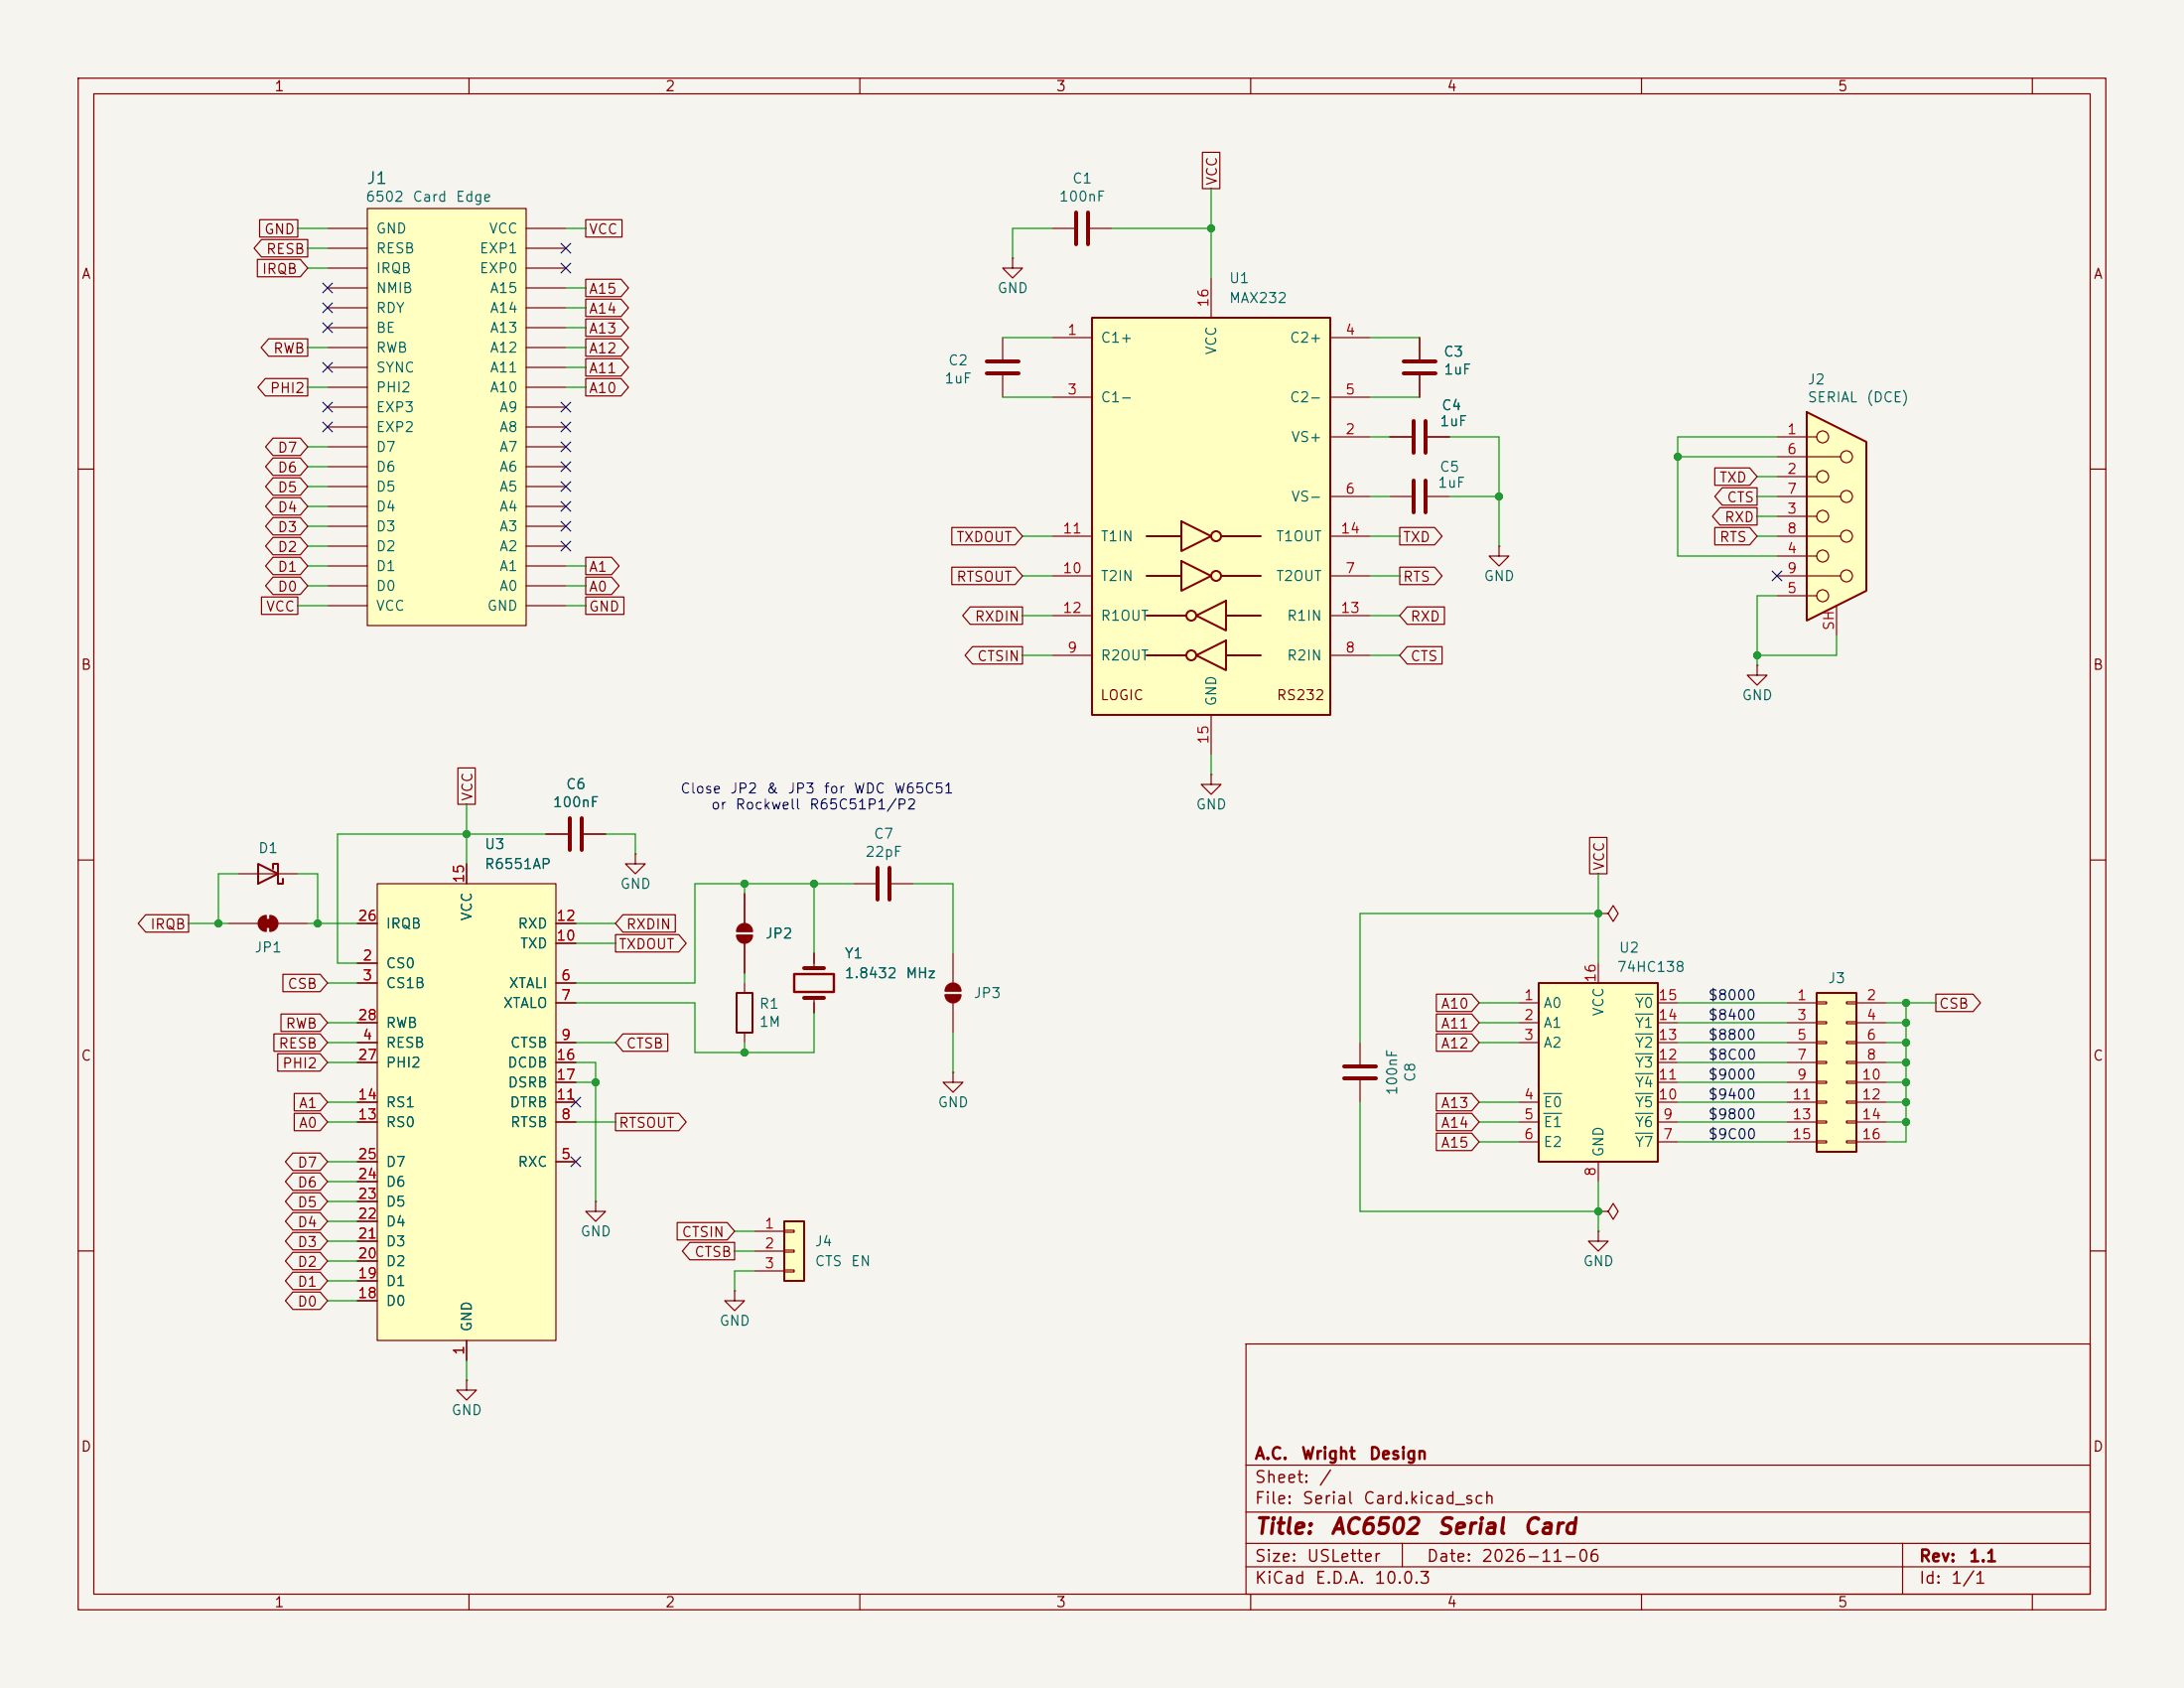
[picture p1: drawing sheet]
<svg xmlns="http://www.w3.org/2000/svg" width="279mm" height="216mm" viewBox="0 0 279 216" stroke-linecap="round" stroke-linejoin="round" font-family="sans-serif">
<path d="M0 0h279.4v215.9h-279.4z" fill="#f5f4ef" stroke="#f5f4ef" stroke-width=".13"/>
<g fill="none" stroke="#840000" stroke-width=".15">
<path d="M10 10h259.4v195.9h-259.4zM12 12h255.4v191.9h-255.4zM60 10v2M110 10v2M160 10v2M210 10v2M260 10v2M10 60h2M267.4 60h2M224.8 85.1v1.3h1.3l-1.3 1.2-1.3-1.2h1.3M224.8 85.1h.1M10 110h2"/>
<path d="M29.2 118.1h3.8M30.5 111.8h7.6M34 117.1v2M34.5 117.1v2M35.6 118.1h3.8M267.4 110h2M10 160h2M159.4 171.9h108v32h-108zM267.4 160h2M159.4 197.4h108M159.4 193.4h108M159.4 187.4h108"/>
<path d="M179.4 197.4v3M243.4 197.4v6.5M60 203.9v2M110 203.9v2M159.4 200.4h108M160 203.9v2M210 203.9v2M260 203.9v2"/>
</g>
<path d="M33 110.5l2.6 1.3-2.6 1.2zM34.9 111.1v-.6h.7v2.5h.6v-.6" fill="none" stroke="#840000" stroke-width=".25"/>
<g fill="#840000" stroke="#840000" stroke-width=".15">
<path d="M33.8 117.6h1v1h-1z"/>
<path d="M33.3 117.4l.4-.2 .3-.1v2a1.02 1.02 0 0 1-.9-.6 1.02 1.02 0 0 1 .2-1.1z"/>
<path d="M34.5 117.1a1.02 1.02 0 0 1 1.1 1 1.02 1.02 0 0 1-1.1 1z"/>
</g>
<path d="M48.3 113h22.8v58.5h-22.8z" fill="#ffffc2"/>
<g fill="none" stroke="#840000" stroke-width=".15">
<path d="M129.5 33v1.3h1.3l-1.3 1.3-1.2-1.3h1.2M129.5 33h.1M128.3 43.2v2.8M128.3 48v2.8M177.8 55.9h2.8M181.6 43.2v2.8M181.6 48v2.8M182.6 55.9h2.8M45.7 118.1h2.6M48.3 113h22.8v58.5h-22.8zM59.7 110.5v2.5M71.1 118.1h2.6"/>
<path d="M45.7 123.2h2.6M45.7 125.7h2.6M45.7 133.4h2.6M45.7 135.9h2.6M45.7 130.8h2.6M71.1 125.7h2.6M71.1 133.4h2.6M71.1 128.3h2.6M71.1 120.7h2.6M71.1 135.9h2.6M71.1 138.4h2.6M45.7 148.6h2.6"/>
<path d="M45.7 143.5h2.6M45.7 141h2.6M45.7 158.8h2.6M45.7 156.2h2.6M45.7 153.7h2.6M45.7 151.1h2.6M71.1 148.6h2.6M71.1 143.5h2.6M71.1 141h2.6M76.2 153.7v1.2h1.3l-1.3 1.3-1.3-1.3h1.3M76.2 153.7h.1M45.7 166.4h2.6"/>
<path d="M45.7 163.8h2.6M45.7 161.3h2.6M59.7 176.5v1.3h1.3l-1.3 1.3-1.3-1.3h1.3M59.7 176.5h.1M59.7 171.5v2.5"/>
</g>
<path d="M126.2 46.2h4.1M126.2 47.8h4.1M179.6 46.2h4M179.6 47.8h4M180.8 53.8v4.1M182.4 53.8v4.1" fill="none" stroke="#840000" stroke-width=".51"/>
<path d="M139.7 40.6h30.5v50.8h-30.5z" fill="#ffffc2"/>
<g fill="none" stroke="#840000" stroke-width=".25">
<path d="M139.7 40.6h30.5v50.8h-30.5zM146.7 68.6h4.4M146.7 73.7h4.4M146.7 78.7h5.1M151.1 66.7l3.8 1.9-3.8 1.9zM151.1 71.8l3.8 1.9-3.8 1.9zM153 78.7l3.8-1.9v3.8zM156.2 68.6h5.1M156.2 73.7h5.1M156.8 78.7h4.5M146.7 83.8h5.1M153 83.8l3.8-1.9v3.8z"/>
<path d="M156.8 83.8h4.5"/>
<circle cx="152.4" cy="78.7" r=".63"/>
<circle cx="155.6" cy="68.6" r=".63"/>
<circle cx="155.6" cy="73.7" r=".63"/>
<circle cx="152.4" cy="83.8" r=".63"/>
</g>
<g fill="none" stroke="#840000" stroke-width=".15">
<path d="M134.6 29.2h2.8M139.4 29.2h2.8M154.9 35.6v5M134.6 43.2h5.1M134.6 50.8h5.1M170.2 43.2h5.1M170.2 55.9h5.1M170.2 50.8h5.1M134.6 73.7h5.1M134.6 68.6h5.1M134.6 78.7h5.1M170.2 63.5h5.1"/>
<path d="M170.2 73.7h5.1M170.2 68.6h5.1M170.2 78.7h5.1M134.6 83.8h5.1M154.9 99.1v1.2h1.3l-1.3 1.3-1.2-1.3h1.2M154.9 99.1h.1M154.9 91.4v5.1M170.2 83.8h5.1M94 165.1v1.3h1.2l-1.2 1.2-1.3-1.2h1.3M94 165.1h.1"/>
</g>
<path d="M137.7 27.2v4M139.2 27.2v4" fill="none" stroke="#840000" stroke-width=".51"/>
<path d="M100.3 156.2h2.6v7.6h-2.6z" fill="#ffffc2"/>
<path d="M100.3 156.2h2.6v7.6h-2.6z" fill="none" stroke="#840000" stroke-width=".25"/>
<g fill="none" stroke="#840000" stroke-width=".15">
<path d="M177.8 63.5h2.8M182.6 63.5h2.8M109.2 113h2.8M114 113h2.8M104.1 121.9v1.9M104.1 127.6v1.9M120.9 127.3h2M120.9 126.7h2M121.9 121.9v3.8M121.9 128.3v3.8M96.5 157.5h3.8M100.3 157.4h1.3v.2h-1.3z"/>
<path d="M100.3 159.9h1.3v.2h-1.3zM204.5 157.5v1.3h1.2l-1.2 1.2-1.3-1.2h1.3M204.5 157.5h.1M96.5 160h3.8M96.5 162.6h3.8M100.3 162.4h1.3v.3h-1.3z"/>
</g>
<path d="M180.8 61.5v4M182.4 61.5v4M112.3 111v4.1M113.8 111v4.1M102.9 123.8h2.5M102.9 127.6h2.5" fill="none" stroke="#840000" stroke-width=".51"/>
<path d="M101.6 124.6h5.1v2.3h-5.1z" fill="none" stroke="#840000" stroke-width=".3"/>
<g fill="#840000" stroke="#840000" stroke-width=".15">
<path d="M120.9 127.3h2a1.02 1.02 0 0 1-1 1 1.02 1.02 0 0 1-1-1z"/>
<path d="M121.2 126a1.02 1.02 0 0 1 1.1-.2 1.02 1.02 0 0 1 .6 .9h-2l.1-.4z"/>
</g>
<path d="M47 26.7h20.3v53.3h-20.3z" fill="#ffffc2"/>
<g fill="none" stroke="#840000" stroke-width=".15">
<path d="M41.9 39.4h5.1M41.9 36.8h5.1M41.9 34.3h5.1M41.9 31.8h5.1M41.9 29.2h5.1M47 26.7h20.3v53.3h-20.3zM67.3 39.4h5.1M67.3 36.8h5.1M67.3 34.3h5.1M67.3 31.8h5.1M67.3 29.2h5.1M41.9 59.7h5.1"/>
<path d="M41.9 57.2h5.1M41.9 54.6h5.1M41.9 52.1h5.1M41.9 49.5h5.1M41.9 47h5.1M41.9 44.5h5.1M41.9 41.9h5.1M67.3 59.7h5.1M67.3 57.2h5.1M67.3 54.6h5.1M67.3 52.1h5.1M67.3 49.5h5.1"/>
<path d="M67.3 47h5.1M67.3 44.5h5.1M67.3 41.9h5.1M41.9 74.9h5.1M41.9 72.4h5.1M41.9 69.9h5.1M41.9 67.3h5.1M41.9 64.8h5.1M41.9 62.2h5.1M41.9 77.5h5.1M67.3 74.9h5.1M67.3 72.4h5.1"/>
<path d="M67.3 69.9h5.1M67.3 67.3h5.1M67.3 64.8h5.1M67.3 62.2h5.1M67.3 77.5h5.1M69.8 106.7h2.8M74.7 106.7h2.8M81.3 109.2v1.3h1.2l-1.2 1.3-1.3-1.3h1.3M81.3 109.2h.1M204.5 116.8h1.2l.7-1 .6 1-.6 1.1-.7-1.1M204.5 116.8h.1M204.5 154.9h1.2l.7-1 .6 1-.6 1.1-.7-1.1"/>
<path d="M204.5 154.9h.1"/>
</g>
<path d="M72.9 104.6v4.1M74.4 104.6v4.1" fill="none" stroke="#840000" stroke-width=".51"/>
<path d="M196.8 125.7h15.3v22.9h-15.3z" fill="#ffffc2"/>
<path d="M196.8 125.7h15.3v22.9h-15.3z" fill="none" stroke="#840000" stroke-width=".25"/>
<g fill="none" stroke="#840000" stroke-width=".15">
<path d="M194.3 128.3h2.5M194.3 130.8h2.5M194.3 133.4h2.5M204.5 123.2v2.5M212.1 128.3h2.5M212.1 130.8h2.5M212.1 133.4h2.5M212.1 138.4h2.5M212.1 135.9h2.5M194.3 141h2.5M194.3 143.5h2.5M194.3 146.1h2.5"/>
<path d="M204.5 148.6v2.5M212.1 141h2.5M212.1 143.5h2.5M212.1 146.1h2.5"/>
</g>
<path d="M197.5 139.9h2.3M209.2 139.9h2.3M209.2 137.3h2.3M209.2 134.8h2.3M209.2 132.2h2.3M209.2 129.7h2.3M209.2 127.2h2.3M197.5 142.4h2.3M209.2 142.4h2.3M209.2 144.9h2.3" fill="none" stroke="#006464" stroke-width=".15"/>
<path d="M231.1 52.7l7.7 3.8v19.1l-7.7 3.8z" fill="#ffffc2"/>
<path d="M231.1 52.7l7.7 3.8v19.1l-7.7 3.8zM94.2 127h2.1v5.1h-2.1z" fill="none" stroke="#840000" stroke-width=".25"/>
<g fill="none" stroke="#840000" stroke-width=".15">
<path d="M227.3 55.9h5.1M227.3 58.4h8.2M191.8 69.9v1.2h1.2l-1.2 1.3-1.3-1.3h1.3M191.8 69.9h.1M227.3 61h5.1M227.3 63.5h8.2M227.3 66h5.1M227.3 68.6h8.2M227.3 71.1h5.1M227.3 73.7h8.2M227.3 76.2h5.1M234.9 77.5v3.8"/>
<path d="M95.2 125.7v1.3M95.2 132.1v1.3M121.9 137.2v1.2h1.3l-1.3 1.3-1.3-1.3h1.3M121.9 137.2h.1"/>
<circle cx="233.2" cy="55.9" r=".76"/>
<circle cx="236.2" cy="58.4" r=".76"/>
<circle cx="233.2" cy="76.2" r=".76"/>
<circle cx="233.2" cy="66" r=".76"/>
<circle cx="233.2" cy="71.1" r=".76"/>
<circle cx="233.2" cy="61" r=".76"/>
<circle cx="236.2" cy="63.5" r=".76"/>
<circle cx="236.2" cy="73.7" r=".76"/>
<circle cx="236.2" cy="68.6" r=".76"/>
</g>
<path d="M232.4 127h5.1v20.3h-5.1z" fill="#ffffc2"/>
<path d="M232.4 127h5.1v20.3h-5.1z" fill="none" stroke="#840000" stroke-width=".25"/>
<g fill="none" stroke="#840000" stroke-width=".15">
<path d="M153.8 19.5h2.3v4.6h-2.3zM32.9 33.2h5.5l1 1.1-1 1.1h-5.5zM33.2 28.1h4.9v2.2h-4.9zM33.5 30.6h5.9v2.3h-5.9l-1-1.1zM74.9 28.1h4.7v2.2h-4.7zM74.9 35.7h4.6l.9 1.1-.9 1.1h-4.6zM74.9 38.3h4.6l.9 1.1-.9 1.1h-4.6zM33.9 48.4h5.5v2.2h-5.5l-.9-1.1zM34.4 43.3h5v2.3h-5l-1-1.1zM34.9 58.6h3.5l1 1.1-1 1.1h-3.5l-.9-1.1zM34.9 56h3.5l1 1.2-1 1.1h-3.5l-.9-1.1zM74.9 40.8h4.6l.9 1.1-.9 1.1h-4.6z"/>
<path d="M74.9 43.3h4.6l.9 1.2-.9 1.1h-4.6zM74.9 45.9h4.6l.9 1.1-.9 1.1h-4.6zM74.9 48.4h4.6l.9 1.1-.9 1.1h-4.6zM177.8 55.9h2.8M181.6 43.2v2.8M181.6 48v2.8M182.6 55.9h2.8M219.4 59.8h4.4l1 1.2-1 1.1h-4.4zM33.5 76.4h4.6v2.2h-4.6zM34.9 68.7h3.5l1 1.2-1 1.1h-3.5l-.9-1.1zM34.9 66.2h3.5l1 1.1-1 1.1h-3.5l-.9-1.1zM34.9 63.7h3.5l1 1.1-1 1.1h-3.5l-.9-1.1z"/>
<path d="M34.9 73.8h3.5l1 1.1-1 1.1h-3.5l-.9-1.1zM34.9 61.1h3.5l1 1.1-1 1.1h-3.5l-.9-1.1zM34.9 71.3h3.5l1 1.1-1 1.1h-3.5l-.9-1.1zM74.9 76.4h4.9v2.2h-4.9zM74.9 71.3h3.3l1 1.1-1 1.1h-3.3zM74.9 73.8h3.3l1 1.1-1 1.1h-3.3zM121.8 67.5h8.1l.9 1.1-.9 1.1h-8.1zM121.8 72.5h8.1l.9 1.2-.9 1.1h-8.1zM124.1 77.6h6.7v2.3h-6.7l-.9-1.2zM179.1 72.5h4.4l1 1.2-1 1.1h-4.4zM179.1 67.5h4.4l1 1.1-1 1.1h-4.4zM180 77.6h4.8v2.3h-4.8l-.9-1.2z"/>
<path d="M219.4 67.5h4.4l1 1.1-1 1.1h-4.4zM220 64.9h4.8v2.3h-4.8l-.9-1.2zM220.3 62.4h4.5v2.2h-4.5l-.9-1.1zM58.6 98.2h2.2v4.7h-2.2zM124.4 82.7h6.4v2.2h-6.4l-.9-1.1zM180 82.7h4.5v2.2h-4.5l-.9-1.1zM18.6 117h5.5v2.2h-5.5l-.9-1.1zM45.7 118.1h2.6M59.7 110.5v2.5M69.8 106.7h2.8M71.1 118.1h2.6M74.7 106.7h2.8"/>
<path d="M78.7 119.5h8.1l1 1.2-1 1.1h-8.1zM79.7 117h6.7v2.2h-6.7l-1-1.1zM94.2 119.6h2.1M94.2 119.1h2.1M95.2 114.3v3.8M203.4 107.1h2.2v4.7h-2.2zM35 132.2h6l.9 1.2-.9 1.1h-6zM35.5 134.8h5.5l.9 1.1-.9 1.1h-5.5zM35.9 129.7h5.1l.9 1.1-.9 1.1h-5.1zM36.2 124.6h4.8l.9 1.1-.9 1.1h-4.8zM37.6 139.9h3.4l.9 1.1-.9 1.1h-3.4zM45.7 130.8h2.6"/>
<path d="M45.7 133.4h2.6M45.7 135.9h2.6M45.7 123.2h2.6M45.7 125.7h2.6M71.1 128.3h2.6M71.1 133.4h2.6M71.1 135.9h2.6M71.1 138.4h2.6M71.1 125.7h2.6M71.1 120.7h2.6M79.7 132.2h5.7v2.3h-5.7l-1-1.1zM95.2 120.7v3.8"/>
<path d="M104.1 121.9v1.3M104.1 128.3v1.2M174 133.4v2.7M174 138.2v2.8M183.8 127.2h4.5l.9 1.1-.9 1.1h-4.5zM183.8 129.7h4.5l.9 1.1-.9 1.1h-4.5zM183.8 132.2h4.5l.9 1.2-.9 1.1h-4.5zM183.8 139.9h4.5l.9 1.1-.9 1.1h-4.5zM228.6 128.3h3.8M228.6 130.8h3.8M228.6 133.4h3.8M228.6 135.9h3.8"/>
<path d="M228.6 138.4h3.8M232.4 128.1h1.3v.3h-1.3zM232.4 130.7h1.3v.2h-1.3zM232.4 133.2h1.3v.3h-1.3zM232.4 135.8h1.3v.2h-1.3zM232.4 138.3h1.3v.3h-1.3zM236.2 128.1h1.3v.3h-1.3zM236.2 130.7h1.3v.2h-1.3zM236.2 133.2h1.3v.3h-1.3zM236.2 135.8h1.3v.2h-1.3zM236.2 138.3h1.3v.3h-1.3zM237.5 128.3h3.8"/>
<path d="M237.5 130.8h3.8M237.5 133.4h3.8M237.5 135.9h3.8M237.5 138.4h3.8M247.6 127.2h4.8l1 1.1-1 1.1h-4.8zM37.5 150h3.5l.9 1.1-.9 1.1h-3.5l-1-1.1zM37.5 147.5h3.5l.9 1.1-.9 1.1h-3.5l-1-1.1zM37.5 152.6h3.5l.9 1.1-.9 1.1h-3.5l-1-1.1zM37.5 155.1h3.5l.9 1.1-.9 1.1h-3.5l-1-1.1zM37.5 157.6h3.5l.9 1.2-.9 1.1h-3.5l-1-1.1zM37.6 142.4h3.4l.9 1.1-.9 1.1h-3.4zM45.7 141h2.6"/>
<path d="M45.7 143.5h2.6M45.7 148.6h2.6M45.7 158.8h2.6M45.7 156.2h2.6M45.7 153.7h2.6M45.7 151.1h2.6M71.1 141h2.6M71.1 143.5h2.6M71.1 148.6h2.6M78.7 142.4h8.1l1 1.1-1 1.1h-8.1zM86.6 156.4h6.4l1 1.1-1 1.1h-6.4zM88.2 158.9h5.8v2.2h-5.8l-.9-1.1z"/>
<path d="M183.8 144.9h4.5l.9 1.2-.9 1.1h-4.5zM183.8 142.4h4.5l.9 1.1-.9 1.1h-4.5zM228.6 141h3.8M228.6 143.5h3.8M228.6 146.1h3.8M232.4 140.8h1.3v.3h-1.3zM232.4 143.4h1.3v.2h-1.3zM232.4 145.9h1.3v.3h-1.3zM236.2 140.8h1.3v.3h-1.3zM236.2 143.4h1.3v.2h-1.3zM236.2 145.9h1.3v.3h-1.3zM237.5 141h3.8"/>
<path d="M237.5 143.5h3.8M237.5 146.1h3.8M37.5 162.7h3.5l.9 1.1-.9 1.1h-3.5l-1-1.1zM37.5 165.3h3.5l.9 1.1-.9 1.1h-3.5l-1-1.1zM37.5 160.2h3.5l.9 1.1-.9 1.1h-3.5l-1-1.1zM45.7 166.4h2.6M45.7 163.8h2.6M45.7 161.3h2.6M59.7 171.5v2.5"/>
</g>
<g fill="#840000" stroke="#840000" stroke-width=".15">
<path d="M94.2 119.6h2.1a1.02 1.02 0 0 1-1.1 1 1.02 1.02 0 0 1-1-1z"/>
<path d="M94.5 118.4a1.02 1.02 0 0 1 1.1-.2 1.02 1.02 0 0 1 .7 .9h-2.1l.1-.4z"/>
</g>
<path d="M172 136.4h4M172 137.9h4" fill="none" stroke="#840000" stroke-width=".51"/>
<g fill="none" stroke="#009600" stroke-width=".15">
<path d="M38.1 29.2h3.8M39.4 31.8h2.5M39.4 34.3h2.5M72.4 29.2h2.5M72.4 39.4h2.5M72.4 36.8h2.5M134.6 29.2h-5.1v3.8M142.2 29.2h12.7M154.9 24.1v11.5M39.4 49.5h2.5M39.4 44.5h2.5M39.4 59.7h2.5"/>
<path d="M39.4 57.2h2.5M72.4 49.5h2.5M72.4 47h2.5M72.4 44.5h2.5M72.4 41.9h2.5M128.3 43.2h6.3M128.3 50.8h6.3M175.3 43.2h6.3M175.3 55.9h2.5M175.3 50.8h6.3M185.4 55.9h6.4v14M214.6 58.4h12.7"/>
<path d="M227.3 55.9h-12.7v15.2h12.7M38.1 77.5h3.8M39.4 64.8h2.5M39.4 62.2h2.5M39.4 74.9h2.5M39.4 72.4h2.5M39.4 67.3h2.5M39.4 69.9h2.5M72.4 74.9h2.5M72.4 72.4h2.5M72.4 77.5h2.5M130.8 68.6h3.8"/>
<path d="M130.8 78.7h3.8M130.8 73.7h3.8M175.3 68.6h3.8M175.3 78.7h3.8M175.3 73.7h3.8M175.3 63.5h2.5M185.4 63.5h6.4M224.8 68.6h2.5M224.8 66h2.5M224.8 61h2.5M224.8 63.5h2.5M227.3 76.2h-2.5v8.9"/>
<path d="M130.8 83.8h3.8M154.9 96.5v2.6M175.3 83.8h3.8M234.9 81.3v2.5h-10.1M24.1 118.1h5.1M30.5 111.8h-2.6v6.3M38.1 111.8h2.5v6.3M39.4 118.1h6.3M59.7 102.9v7.6M69.8 106.7h-26.6v16.5h2.5M73.7 118.1h5M77.5 106.7h3.8v2.5"/>
<path d="M95.2 113v1.3M104.1 113v8.9M109.2 113h-20.3v12.7h-15.2M116.8 113h5.1v8.9M204.5 111.8v11.4M204.5 116.8h-30.5v16.6M41.9 125.7h3.8M41.9 130.8h3.8M41.9 133.4h3.8M41.9 135.9h3.8M73.7 133.4h5M73.7 135.9h2.5v17.8"/>
<path d="M73.7 128.3h15.2v6.3h15.2v-5.1M73.7 138.4h2.5M73.7 120.7h5M95.2 124.5v1.2M95.2 133.4v1.2M121.9 132.1v5.1M189.2 130.8h5.1M189.2 133.4h5.1M189.2 128.3h5.1M214.6 130.8h14M214.6 133.4h14M214.6 135.9h14"/>
<path d="M214.6 128.3h14M214.6 138.4h14M241.3 130.8h2.5M241.3 133.4h2.5M241.3 135.9h2.5M241.3 128.3h6.3M241.3 138.4h2.5M243.8 128.3v17.8h-2.5M41.9 141h3.8M41.9 143.5h3.8M41.9 148.6h3.8M41.9 153.7h3.8"/>
<path d="M41.9 158.8h3.8M41.9 156.2h3.8M41.9 151.1h3.8M73.7 143.5h5M94 157.5h2.5M174 141v13.9h30.5M189.2 141h5.1M189.2 143.5h5.1M189.2 146.1h5.1M204.5 151.1v6.4M214.6 141h14M214.6 143.5h14"/>
<path d="M214.6 146.1h14M241.3 141h2.5M241.3 143.5h2.5M41.9 166.4h3.8M41.9 163.8h3.8M41.9 161.3h3.8M59.7 174v2.5M94 160h2.5M96.5 162.6h-2.5v2.5"/>
</g>
<g fill="none" stroke="#000084" stroke-width=".15">
<path d="M41.3 38.8l1.2 1.2M41.3 36.2l1.2 1.2M42.5 38.8l-1.2 1.2M42.5 36.2l-1.2 1.2M71.8 33.7l1.2 1.2M71.8 31.1l1.2 1.3M73 33.7l-1.2 1.2M73 31.1l-1.2 1.3M41.3 46.4l1.2 1.2M41.3 51.5l1.2 1.2M41.3 41.3l1.2 1.2M41.3 54l1.2 1.2"/>
<path d="M42.5 46.4l-1.2 1.2M42.5 51.5l-1.2 1.2M42.5 41.3l-1.2 1.2M42.5 54l-1.2 1.2M71.8 51.5l1.2 1.2M71.8 54l1.2 1.2M71.8 59.1l1.2 1.2M71.8 56.5l1.2 1.3M73 51.5l-1.2 1.2M73 54l-1.2 1.2M73 59.1l-1.2 1.2M73 56.5l-1.2 1.3"/>
<path d="M71.8 61.6l1.2 1.2M71.8 64.2l1.2 1.2M71.8 66.7l1.2 1.2M71.8 69.2l1.2 1.3M73 61.6l-1.2 1.2M73 64.2l-1.2 1.2M73 66.7l-1.2 1.2M73 69.2l-1.2 1.3M226.7 73.1l1.2 1.2M227.9 73.1l-1.2 1.2M73.1 148l1.2 1.2M73.1 140.4l1.2 1.2"/>
<path d="M74.3 148l-1.2 1.2M74.3 140.4l-1.2 1.2"/>
</g>
<g fill="#009600" stroke="#009600" stroke-width=".13">
<circle cx="95.2" cy="113" r=".46"/>
<circle cx="95.2" cy="134.6" r=".46"/>
<circle cx="104.1" cy="113" r=".46"/>
<circle cx="76.2" cy="138.4" r=".46"/>
<circle cx="59.7" cy="106.7" r=".46"/>
<circle cx="40.6" cy="118.1" r=".46"/>
<circle cx="27.9" cy="118.1" r=".46"/>
<circle cx="204.5" cy="154.9" r=".46"/>
<circle cx="224.8" cy="83.8" r=".46"/>
<circle cx="214.6" cy="58.4" r=".46"/>
<circle cx="204.5" cy="116.8" r=".46"/>
<circle cx="243.8" cy="143.5" r=".46"/>
<circle cx="243.8" cy="141" r=".46"/>
<circle cx="243.8" cy="138.4" r=".46"/>
<circle cx="243.8" cy="133.4" r=".46"/>
<circle cx="243.8" cy="128.3" r=".46"/>
<circle cx="243.8" cy="130.8" r=".46"/>
<circle cx="243.8" cy="135.9" r=".46"/>
<circle cx="191.8" cy="63.5" r=".46"/>
<circle cx="154.9" cy="29.2" r=".46"/>
</g>
<g font-size="2" fill="#840000">
<text x="160.4" y="196.7">Title:</text>
<text x="170.1" y="196.7">AC6502</text>
<text x="183.7" y="196.7">Serial</text>
<text x="194.7" y="196.7">Card</text>
</g>
<text font-size="1.5" fill="#006464" x="46.8" y="23.9">J1</text>
<g font-size="1.5" fill="#840000">
<text x="160.4" y="190">Sheet:</text>
<text x="160.4" y="187">A.C.</text>
<text x="166.4" y="187">Wright</text>
<text x="168.6" y="190">/</text>
<text x="175" y="187">Design</text>
<text x="160.4" y="192.7">File:</text>
<text x="166.5" y="192.7">Serial</text>
<text x="174.3" y="192.7">Card.kicad_sch</text>
<text x="160.4" y="202.9">KiCad</text>
<text x="160.4" y="200.1">Size:</text>
<text x="167.1" y="200.1">USLetter</text>
<text x="168.1" y="202.9">E.D.A.</text>
<text x="175.7" y="202.9">10.0.3</text>
<text x="182.4" y="200.1">Date:</text>
<text x="189.4" y="200.1">2026-11-06</text>
<text x="245.4" y="200.1">Rev:</text>
<text x="245.4" y="202.9">Id:</text>
<text x="249.5" y="202.9">1/1</text>
<text x="251.8" y="200.1">1.1</text>
</g>
<g font-size="1.3" fill="#840000">
<text x="35" y="12">1</text>
<text x="85" y="12">2</text>
<text x="135" y="12">3</text>
<text x="185" y="12">4</text>
<text x="235" y="12">5</text>
<text x="156" y="23.8" transform="rotate(-90 156 23.8)">VCC</text>
<text x="10.3" y="36">A</text>
<text x="33.4" y="35.4">IRQB</text>
<text x="33.7" y="30.3">GND</text>
<text x="34" y="32.8">RESB</text>
<text x="75.2" y="30.3">VCC</text>
<text x="267.7" y="36">A</text>
<text x="75.2" y="37.9">A15</text>
<text x="75.2" y="40.4">A14</text>
<text x="34.9" y="45.5">RWB</text>
<text x="75.2" y="43">A13</text>
<text x="75.2" y="45.5">A12</text>
<text x="34.4" y="50.6">PHI2</text>
<text x="75.2" y="48.1">A11</text>
<text x="75.2" y="50.6">A10</text>
<text x="35.4" y="58.2">D7</text>
<text x="35.4" y="60.8">D6</text>
<text x="35.4" y="65.8">D4</text>
<text x="35.4" y="63.3">D5</text>
<text x="219.9" y="62">TXD</text>
<text x="220.8" y="64.6">CTS</text>
<text x="35.4" y="70.9">D2</text>
<text x="35.4" y="68.4">D3</text>
<text x="122.3" y="69.6">TXDOUT</text>
<text x="179.4" y="69.6">TXD</text>
<text x="219.9" y="69.6">RTS</text>
<text x="220.5" y="67.1">RXD</text>
<text x="35.4" y="76">D0</text>
<text x="35.4" y="73.5">D1</text>
<text x="75.2" y="73.5">A1</text>
<text x="75.2" y="76">A0</text>
<text x="122.3" y="74.7">RTSOUT</text>
<text x="179.4" y="74.7">RTS</text>
<text x="34" y="78.5">VCC</text>
<text x="75.2" y="78.5">GND</text>
<text x="124.6" y="79.8">RXDIN</text>
<text x="180.3" y="79.8">RXD</text>
<text x="10.3" y="86">B</text>
<text x="124.9" y="84.9">CTSIN</text>
<text x="140.7" y="89.9">LOGIC</text>
<text x="163.2" y="89.9">RS232</text>
<text x="180.3" y="84.9">CTS</text>
<text x="267.7" y="86">B</text>
<text x="60.8" y="102.6" transform="rotate(-90 60.8 102.6)">VCC</text>
<text x="205.5" y="111.4" transform="rotate(-90 205.5 111.4)">VCC</text>
<text x="19.1" y="119.2">IRQB</text>
<text x="80" y="119.2">RXDIN</text>
<text x="79.1" y="121.7">TXDOUT</text>
<text x="36.4" y="131.9">RWB</text>
<text x="36.7" y="126.8">CSB</text>
<text x="184.2" y="129.3">A10</text>
<text x="184.2" y="131.9">A11</text>
<text x="248" y="129.3">CSB</text>
<text x="10.3" y="136">C</text>
<text x="35.5" y="134.4">RESB</text>
<text x="36" y="137">PHI2</text>
<text x="80" y="134.4">CTSB</text>
<text x="184.2" y="134.4">A12</text>
<text x="267.7" y="136">C</text>
<text x="38.1" y="142">A1</text>
<text x="184.2" y="142">A13</text>
<text x="38" y="149.7">D7</text>
<text x="38.1" y="144.6">A0</text>
<text x="79.1" y="144.6">RTSOUT</text>
<text x="184.2" y="147.1">A15</text>
<text x="184.2" y="144.6">A14</text>
<text x="38" y="152.2">D6</text>
<text x="38" y="154.7">D5</text>
<text x="38" y="157.3">D4</text>
<text x="38" y="159.8">D3</text>
<text x="87.1" y="158.5">CTSIN</text>
<text x="88.7" y="161.1">CTSB</text>
<text x="38" y="164.9">D1</text>
<text x="38" y="167.4">D0</text>
<text x="38" y="162.4">D2</text>
<text x="10.3" y="186">D</text>
<text x="267.7" y="186">D</text>
<text x="35" y="205.9">1</text>
<text x="85" y="205.9">2</text>
<text x="135" y="205.9">3</text>
<text x="185" y="205.9">4</text>
<text x="235" y="205.9">5</text>
</g>
<g font-size="1.3" fill="#006464">
<text x="137.1" y="23.8">C1</text>
<text x="46.7" y="26.1">6502</text>
<text x="52.7" y="26.1">Card</text>
<text x="58.2" y="26.1">Edge</text>
<text x="135.4" y="26.1">100nF</text>
<text x="48" y="30.2">GND</text>
<text x="48" y="35.3">IRQB</text>
<text x="48" y="32.7">RESB</text>
<text x="61.3" y="35.3">EXP0</text>
<text x="61.3" y="32.7">EXP1</text>
<text x="62.5" y="30.2">VCC</text>
<text x="48" y="37.8">NMIB</text>
<text x="48" y="40.3">RDY</text>
<text x="62.6" y="40.3">A14</text>
<text x="62.6" y="37.8">A15</text>
<text x="127.5" y="37.8">GND</text>
<text x="157.1" y="36.5">U1</text>
<text x="157.1" y="39.1">MAX232</text>
<text x="48" y="42.9">BE</text>
<text x="48" y="45.4">RWB</text>
<text x="48" y="48">SYNC</text>
<text x="62.6" y="48">A11</text>
<text x="62.6" y="45.4">A12</text>
<text x="62.6" y="42.9">A13</text>
<text x="121.2" y="47">C2</text>
<text x="140.7" y="44.2">C1+</text>
<text x="155.9" y="45.5" transform="rotate(-90 155.9 45.5)">VCC</text>
<text x="164.9" y="44.2">C2+</text>
<text x="184.6" y="45.9">C3</text>
<text x="48" y="53">EXP3</text>
<text x="48" y="50.5">PHI2</text>
<text x="62.6" y="50.5">A10</text>
<text x="63.8" y="53">A9</text>
<text x="120.7" y="49.4">1uF</text>
<text x="140.7" y="51.8">C1-</text>
<text x="164.9" y="51.8">C2-</text>
<text x="184.3" y="52.8">C4</text>
<text x="184.6" y="48.2">1uF</text>
<text x="231.1" y="49.5">J2</text>
<text x="231.1" y="51.8">SERIAL</text>
<text x="238.7" y="51.8">(DCE)</text>
<text x="48" y="58.1">D7</text>
<text x="48" y="55.6">EXP2</text>
<text x="63.8" y="58.1">A7</text>
<text x="63.8" y="55.6">A8</text>
<text x="165.1" y="56.9">VS+</text>
<text x="184.1" y="54.8">1uF</text>
<text x="48" y="65.7">D4</text>
<text x="48" y="63.2">D5</text>
<text x="48" y="60.7">D6</text>
<text x="63.8" y="65.7">A4</text>
<text x="63.8" y="63.2">A5</text>
<text x="63.8" y="60.7">A6</text>
<text x="165.1" y="64.5">VS-</text>
<text x="183.8" y="62.7">1uF</text>
<text x="184.1" y="60.7">C5</text>
<text x="48" y="70.8">D2</text>
<text x="48" y="68.3">D3</text>
<text x="63.8" y="70.8">A2</text>
<text x="63.8" y="68.3">A3</text>
<text x="140.7" y="69.6">T1IN</text>
<text x="163.2" y="69.6">T1OUT</text>
<text x="48" y="75.9">D0</text>
<text x="48" y="73.4">D1</text>
<text x="63.8" y="75.9">A0</text>
<text x="63.8" y="73.4">A1</text>
<text x="140.7" y="74.6">T2IN</text>
<text x="163.2" y="74.6">T2OUT</text>
<text x="189.7" y="74.6">GND</text>
<text x="48" y="78.4">VCC</text>
<text x="62.2" y="78.4">GND</text>
<text x="140.7" y="79.7">R1OUT</text>
<text x="164.5" y="79.7">R1IN</text>
<text x="140.7" y="84.8">R2OUT</text>
<text x="164.5" y="84.8">R2IN</text>
<text x="222.8" y="89.9">GND</text>
<text x="155.9" y="90.4" transform="rotate(-90 155.9 90.4)">GND</text>
<text x="72.3" y="101.3">C6</text>
<text x="70.6" y="103.6">100nF</text>
<text x="111.7" y="107.6">C7</text>
<text x="152.9" y="103.8">GND</text>
<text x="32.9" y="109.4">D1</text>
<text x="61.9" y="108.9">U3</text>
<text x="61.9" y="111.5">R6551AP</text>
<text x="110.6" y="109.9">22pF</text>
<text x="49.3" y="119.1">IRQB</text>
<text x="60.7" y="117.9" transform="rotate(-90 60.7 117.9)">VCC</text>
<text x="66.2" y="119.1">RXD</text>
<text x="79.2" y="114">GND</text>
<text x="32.5" y="122.1">JP1</text>
<text x="49.3" y="124.2">CS0</text>
<text x="66.5" y="121.6">TXD</text>
<text x="97.8" y="120.4">JP2</text>
<text x="108" y="122.9">Y1</text>
<text x="108" y="125.4">1.8432</text>
<text x="115.8" y="125.4">MHz</text>
<text x="206.8" y="124.6">74HC138</text>
<text x="207" y="122.2">U2</text>
<text x="49.3" y="126.7">CS1B</text>
<text x="49.3" y="131.8">RWB</text>
<text x="64.3" y="129.2">XTALO</text>
<text x="65" y="126.7">XTALI</text>
<text x="97" y="129.3">R1</text>
<text x="97" y="131.7">1M</text>
<text x="124.5" y="128">JP3</text>
<text x="197.4" y="129.2">A0</text>
<text x="197.4" y="131.8">A1</text>
<text x="205.4" y="130.1" transform="rotate(-90 205.4 130.1)">VCC</text>
<text x="209.1" y="131.8">Y1</text>
<text x="209.1" y="129.2">Y0</text>
<text x="233.8" y="126.1">J3</text>
<text x="49.3" y="134.3">RESB</text>
<text x="49.3" y="136.9">PHI2</text>
<text x="64.8" y="136.9">DCDB</text>
<text x="65.2" y="134.3">CTSB</text>
<text x="197.4" y="134.3">A2</text>
<text x="209.1" y="136.9">Y3</text>
<text x="209.1" y="134.3">Y2</text>
<text x="49.3" y="141.9">RS1</text>
<text x="64.9" y="139.4">DSRB</text>
<text x="65.1" y="141.9">DTRB</text>
<text x="119.9" y="141.9">GND</text>
<text x="179.1" y="140.2" transform="rotate(-90 179.1 140.2)">100nF</text>
<text x="181.4" y="138.5" transform="rotate(-90 181.4 138.5)">C8</text>
<text x="197.4" y="141.9">E0</text>
<text x="209.1" y="141.9">Y5</text>
<text x="209.1" y="139.4">Y4</text>
<text x="49.3" y="144.5">RS0</text>
<text x="49.3" y="149.6">D7</text>
<text x="65.2" y="144.5">RTSB</text>
<text x="66.2" y="149.6">RXC</text>
<text x="197.4" y="144.5">E1</text>
<text x="197.4" y="147">E2</text>
<text x="205.4" y="148.1" transform="rotate(-90 205.4 148.1)">GND</text>
<text x="209.1" y="147">Y7</text>
<text x="209.1" y="144.5">Y6</text>
<text x="49.3" y="154.6">D5</text>
<text x="49.3" y="152.1">D6</text>
<text x="49.3" y="159.7">D3</text>
<text x="49.3" y="157.2">D4</text>
<text x="74.2" y="158.5">GND</text>
<text x="104.1" y="159.7">J4</text>
<text x="49.3" y="167.3">D0</text>
<text x="49.3" y="164.8">D1</text>
<text x="49.3" y="162.3">D2</text>
<text x="104.1" y="162.3">CTS</text>
<text x="108.8" y="162.3">EN</text>
<text x="202.4" y="162.3">GND</text>
<text x="60.7" y="170.4" transform="rotate(-90 60.7 170.4)">GND</text>
<text x="91.9" y="169.9">GND</text>
<text x="57.7" y="181.3">GND</text>
</g>
<g font-size="1.3" fill="#a90000">
<text x="154.9" y="39.4" transform="rotate(-90 154.9 39.4)">16</text>
<text x="136.5" y="43.2">1</text>
<text x="172" y="43.2">4</text>
<text x="136.5" y="50.8">3</text>
<text x="172" y="50.8">5</text>
<text x="172" y="55.9">2</text>
<text x="228.5" y="55.9">1</text>
<text x="228.5" y="58.4">6</text>
<text x="172" y="63.5">6</text>
<text x="228.5" y="60.9">2</text>
<text x="228.5" y="63.5">7</text>
<text x="135.8" y="68.6">11</text>
<text x="171.4" y="68.6">14</text>
<text x="228.5" y="66">3</text>
<text x="228.5" y="71.1">4</text>
<text x="228.5" y="68.6">8</text>
<text x="135.8" y="73.6">10</text>
<text x="172" y="73.6">7</text>
<text x="228.5" y="76.2">5</text>
<text x="228.5" y="73.6">9</text>
<text x="135.8" y="78.7">12</text>
<text x="136.5" y="83.8">9</text>
<text x="171.4" y="78.7">13</text>
<text x="172" y="83.8">8</text>
<text x="234.9" y="80.7" transform="rotate(-90 234.9 80.7)">SH</text>
<text x="154.9" y="95.3" transform="rotate(-90 154.9 95.3)">15</text>
<text x="59.7" y="113.1" transform="rotate(-90 59.7 113.1)">15</text>
<text x="45.7" y="118.1">26</text>
<text x="71.1" y="118.1">12</text>
<text x="46.3" y="123.2">2</text>
<text x="46.3" y="125.7">3</text>
<text x="71.1" y="120.6">10</text>
<text x="71.7" y="125.7">6</text>
<text x="204.4" y="125.8" transform="rotate(-90 204.4 125.8)">16</text>
<text x="45.7" y="130.8">28</text>
<text x="71.7" y="128.2">7</text>
<text x="194.9" y="128.2">1</text>
<text x="194.9" y="130.8">2</text>
<text x="212" y="130.8">14</text>
<text x="212" y="128.2">15</text>
<text x="229.8" y="128.2">1</text>
<text x="229.8" y="130.8">3</text>
<text x="238.7" y="128.2">2</text>
<text x="238.7" y="130.8">4</text>
<text x="45.7" y="135.9">27</text>
<text x="46.3" y="133.3">4</text>
<text x="71.1" y="135.9">16</text>
<text x="71.7" y="133.3">9</text>
<text x="194.9" y="133.3">3</text>
<text x="212" y="135.9">12</text>
<text x="212" y="133.3">13</text>
<text x="229.8" y="133.3">5</text>
<text x="229.8" y="135.9">7</text>
<text x="238.7" y="133.3">6</text>
<text x="238.7" y="135.9">8</text>
<text x="45.7" y="143.5">13</text>
<text x="45.7" y="140.9">14</text>
<text x="71.1" y="140.9">11</text>
<text x="71.1" y="138.4">17</text>
<text x="71.7" y="143.5">8</text>
<text x="194.9" y="140.9">4</text>
<text x="194.9" y="143.5">5</text>
<text x="212" y="140.9">10</text>
<text x="212" y="138.4">11</text>
<text x="212.7" y="143.5">9</text>
<text x="229.2" y="140.9">11</text>
<text x="229.2" y="143.5">13</text>
<text x="229.8" y="138.4">9</text>
<text x="238.1" y="138.4">10</text>
<text x="238.1" y="140.9">12</text>
<text x="238.1" y="143.5">14</text>
<text x="45.7" y="148.6">25</text>
<text x="71.7" y="148.6">5</text>
<text x="194.9" y="146">6</text>
<text x="212.7" y="146">7</text>
<text x="229.2" y="146">15</text>
<text x="238.1" y="146">16</text>
<text x="45.7" y="153.6">23</text>
<text x="45.7" y="151.1">24</text>
<text x="204.4" y="150.6" transform="rotate(-90 204.4 150.6)">8</text>
<text x="45.7" y="161.3">20</text>
<text x="45.7" y="158.7">21</text>
<text x="45.7" y="156.2">22</text>
<text x="97.7" y="157.5">1</text>
<text x="97.7" y="160">2</text>
<text x="45.7" y="166.3">18</text>
<text x="45.7" y="163.8">19</text>
<text x="97.7" y="162.5">3</text>
<text x="59.7" y="173.4" transform="rotate(-90 59.7 173.4)">1</text>
</g>
<g font-size="1.3" fill="#0000c2">
<text x="86.9" y="101.8">Close</text>
<text x="93.3" y="101.8">JP2</text>
<text x="97.9" y="101.8">&amp;</text>
<text x="100.7" y="101.8">JP3</text>
<text x="105.3" y="101.8">for</text>
<text x="109.1" y="101.8">WDC</text>
<text x="114.3" y="101.8">W65C51</text>
<text x="90.9" y="103.9">or</text>
<text x="94" y="103.9">Rockwell</text>
<text x="103.4" y="103.9">R65C51P1/P2</text>
</g>
<g font-size="1.3" fill="#0f0f0f">
<text x="218.4" y="130.8">$8400</text>
<text x="218.4" y="128.2">$8000</text>
<text x="218.4" y="135.9">$8C00</text>
<text x="218.4" y="133.3">$8800</text>
<text x="218.4" y="143.5">$9800</text>
<text x="218.4" y="138.4">$9000</text>
<text x="218.4" y="140.9">$9400</text>
<text x="218.4" y="146">$9C00</text>
</g>
</svg>
